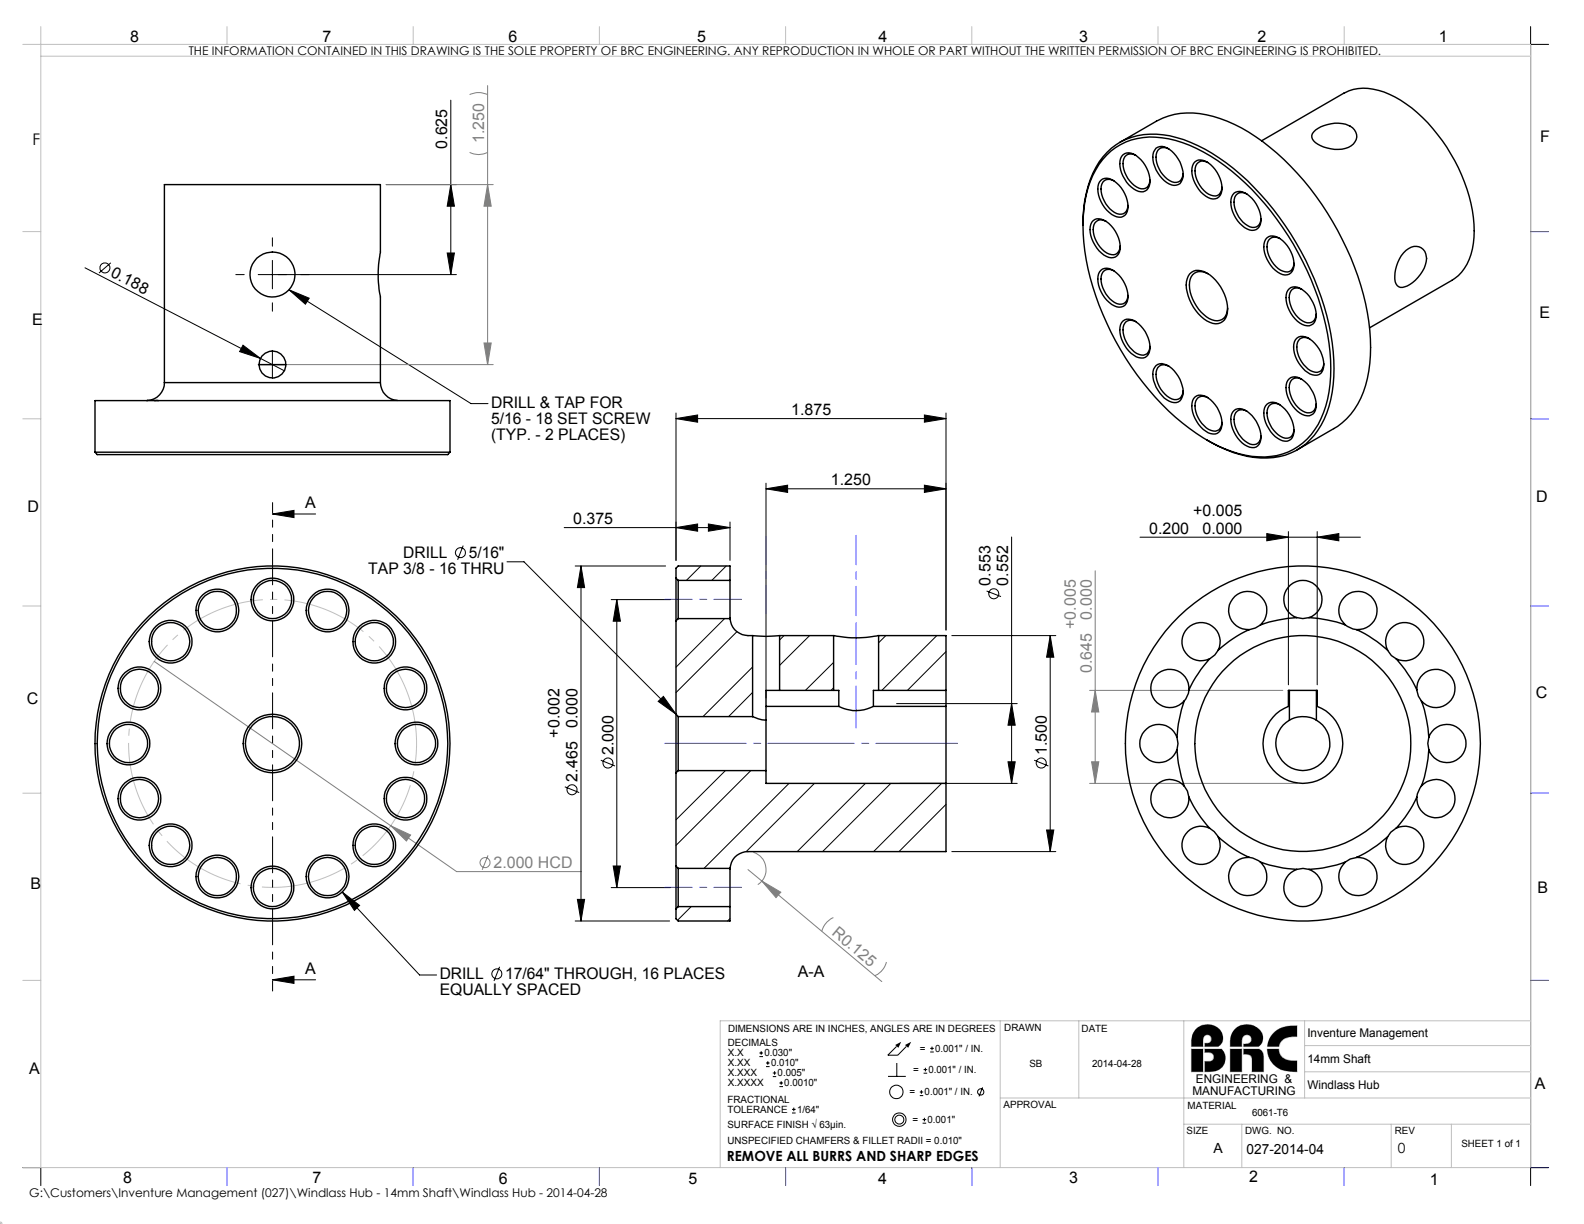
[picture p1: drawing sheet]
<svg xmlns="http://www.w3.org/2000/svg" width="279mm" height="216mm" viewBox="0 0 279 216" stroke-linecap="round" stroke-linejoin="round" font-family="sans-serif">
<path d="M72.4 123.7a25.4 25.4 0 0 0-42.6-10.2 25.4 25.4 0 0 0 11.6 42.1 25.4 25.4 0 0 0 31.3-30.5l-.3-1.4" fill="none" stroke="#c0c0c0" stroke-width=".18" stroke-dasharray="15.2 1.3 1.3 1.3" stroke-dashoffset="4" stroke-linecap="butt"/>
<g fill="none" stroke="#c0c0c0" stroke-width=".18">
<path d="M4 7.8h266v198.2h-266M7.2 4.7v201.3M7.2 9.9h262.8M40 4.7v3.1M72.9 4.7v3.1M105.7 4.7v3.1M138.6 4.7v3.1M171.4 4.7v3.1M204.3 4.7v3.1M237.1 4.7v3.1M4 40.9h3.2M4 73.9h3.2"/>
<path d="M4 106.9h3.2M4 139.9h3.2M4 172.9h3.2M176.4 180.1v25.9M176.4 193.7h93.6M190.3 180.1v13.6M208.8 180.1v25.9M208.8 198.3h61.2M210.1 185h2.1v4.1h-2.1zM211.1 181.4a2.69 2.69 0 0 1 3.1-.5 2.69 2.69 0 0 1 1.5 2.7l-.3 .5-.6 .5h-2.3v-.6h.6l.4-.2 .2-.5-.2-.6-.5-.2-.4 .1-.3 .4-.1 1.6h-2.1v-.9l.3-1.3zM212.5 185h3a2.3 2.3 0 0 1 .6 2.4 2.3 2.3 0 0 1-1.9 1.5l-1.7 .2v-1.9h1l.4-.2 .2-.6-.1-.3-.3-.3-1.2-.2zM217 185h2v4.1h-2z"/>
<path d="M218 181.4a3.1 3.1 0 0 1 4.6 .8l.2 .9-.3 .9-.5 .6h-2.6v-.5a1.44 1.44 0 0 0 1.3-.4v-.7l-.2-.3-.5-.2-.5 .1-.3 .4-.2 1.6h-2v-.9l.2-1.3zM219 198.3v7.7M219.4 185h2.7l.4 .3 .3 .5 .1 .8v2.5h-2.1v-2a1.08 1.08 0 0 0-1.4-1.2zM223.5 185h2.1a1.98 1.98 0 0 0 1.9 2l1.3 .1v2a4.5 4.5 0 0 1-5.2-3.2zM224.8 182.1a4.9 4.9 0 0 1 4-1.2v1.9a5.3 5.3 0 0 0-2.4 .5l-.6 .6-.2 .7h-2l.2-1 .4-.9zM230.1 180.1v13.6M230.1 184.4h39.9M230.1 189.1h39.9M245.4 198.3v7.7M256 198.3v7.7M270 180.1h-143v25.9M-.1 215.9h.6"/>
<path d="M0 215.8v.1M0 215.4v.5M.4 215.5l-.4 .4"/>
</g>
<g fill="none" stroke="#000" stroke-width=".18">
<path d="M79.5 17.7v30.7M270 4.7v204.4M270 7.8h3.2M68.1 32.6h12.4M79.5 32.6l.7 3.8h-1.3zM15 47.2l35.2 18.2M19.5 46.4l-2 1.8M41.6 48.4h1.5M45.5 48.4h35M48 41.9v1.5M48 45.9v5M48 53.4v1.5"/>
<path d="M51 51.1l3.5 1.5-.6 1.1zM51 51.1l32.1 20.1h3M78.9 44.6h1.3l-.7 3.8zM42.9 60.9l3 2.3-3.6-1.2zM45.5 64.3h5.1M48 61.8v5M119.2 73.8l3.8-.6v1.3zM119.2 72.8v26M119.2 73.8h47.7M163.1 73.2l3.8 .6-3.8 .7zM166.9 72.8v38.4M48 90.7l3.9-.7v1.3z"/>
<path d="M48 90.7h7.7M81.7 96.2l-1 2.5M89.4 99.1h3l26.8 26.9M99.5 93.1h29.3M101.5 99.8h15.9M102.5 99.8l.6 3.8h-1.3zM102.5 99.8v62.7M119.2 93.1l3.8-.7v1.3zM125 92.4l3.8 .7-3.8 .6zM128.8 92.1v6.7M135.1 86.2l3.8-.6v1.3zM135.1 85.2v37.9"/>
<path d="M135.1 86.2h31.8M163.1 85.6l3.8 .6-3.8 .7zM178.4 94.7v43.5M201.1 94.8h38.9M223.4 94.1l3.9 .7-3.9 .6zM227.3 93.8v27M232.3 94.8l3.8-.7v1.3zM232.3 93.8v27M107.8 105.8h10.5M108.8 105.8l.6 3.8h-1.2zM108.8 105.8v50.8M167.9 112.1h18.3"/>
<path d="M174 104.2l2.6 1M185.2 112.1l.7 3.8h-1.3zM185.2 112.1v38.1M99.6 138.8l2.6 1M106 134.1l2.5 1M116.1 123.7l.9-.9 2.2 3.2zM158.2 124.1h21.2M158.7 138.2h20.7M177.8 134.4h1.3l-.7 3.8zM178.4 124.1l.7 3.8h-1.3zM182.4 134.1l2.5 1M60.4 157.3l3 2.4-.9 .9z"/>
<path d="M60.4 157.3l13.6 14.7h3M101.8 158.6h1.3l-.6 3.9zM107.8 156.6h10.5M108.2 152.8h1.2l-.6 3.8zM167.9 150.2h18.3M184.6 146.4h1.3l-.7 3.8zM48 172.8l3.9-.6v1.3zM48 172.8h7.7M88.1 170.5l-1 2.5M101.5 162.5h16.6M133.9 186.4h.7M133.9 185.7h.7"/>
<path d="M134.3 185.4v.7M135.1 188.1h.6M135.1 187.5h.6M135.4 187.2v.6M136.3 189.9h.6M136.3 189.3h.6M136.6 188.9v.7M137.5 191.7h.6M137.5 191h.6M137.8 190.7v.6M139.7 196.3h.6M139.7 195.7h.6"/>
<path d="M140 195.4v.6M156.6 189.9h3.2M158.2 184.6l-1.6 1.5h1.8l1.5-1.5M158.2 187.5v2.4M162.2 193.3h.6M162.2 192.6h.6M162.5 192.3v.6M162.7 198.1h.7M162.7 197.5h.7M162.9 189.3h.6M162.9 188.7h.6M163.1 197.2v.6"/>
<path d="M163.2 188.3v.7M164.1 185.6h.6M164.1 184.9h.6M164.4 184.6v.6M173.3 191.8l-.6 1.6M4 206h3.2v3.1M270 206h3.2"/>
<circle cx="18.5" cy="47.3" r=".88"/>
<circle cx="81.2" cy="97.5" r=".87"/>
<circle cx="175.3" cy="104.7" r=".88"/>
<circle cx="100.9" cy="139.3" r=".88"/>
<circle cx="107.2" cy="134.6" r=".89"/>
<circle cx="183.7" cy="134.6" r=".88"/>
<circle cx="87.6" cy="171.8" r=".87"/>
<circle cx="158.1" cy="192.6" r="1.18"/>
<circle cx="158.6" cy="197.5" r="1.18"/>
<circle cx="158.6" cy="197.5" r=".78"/>
<circle cx="173" cy="192.6" r=".55"/>
</g>
<g fill="none" stroke="#00f" stroke-width=".18">
<path d="M270 40.9h3.2M270 73.9h3.2M270 106.9h3.2M270 139.9h3.2M270 172.9h3.2M40 206v3.1M72.9 206v3.1M105.7 206v3.1M138.6 206v3.1M171.4 206v3.1M204.3 206v3.1M237.1 206v3.1"/>
<path d="M270 206h3.2"/>
</g>
<path d="M210.9 181.6l-.6 1-.2 2h2.1v-1.3a.74 .74 0 0 1 .8-.8 .74 .74 0 0 1 .7 .9 .74 .74 0 0 1-.9 .6h-.3v.6h2.3a1.97 1.97 0 0 0-.1-3.4 3.1 3.1 0 0 0-3.8 .4zM210.1 185v4.1h2.1v-4.1zM212.5 185v.6h.8l.5 .2a.79 .79 0 0 1 .2 1 .79 .79 0 0 1-.9 .4h-.6v1.9h.5a2.79 2.79 0 0 0 2.8-1.2 2.31 2.31 0 0 0-.3-2.9zM217.7 181.6l-.6 1.2-.1 1.8h2v-.9a.9 .9 0 0 1 .5-1.1 .9 .9 0 0 1 1.2 .4v.3a.88 .88 0 0 1-1 .8h-.3v.5h2.6a1.98 1.98 0 0 0-.5-3.5 3.1 3.1 0 0 0-3.8 .5zM217 185v4.1h2v-4.1zM219.4 185v.9a1.55 1.55 0 0 1 1.3 .4l.1 .4v2.4h2.1v-2.5a1.48 1.48 0 0 0-.8-1.6zM223.5 185a4.1 4.1 0 0 0 4.4 4l.9 .1v-2h-.2a2.52 2.52 0 0 1-3-1.6v-.5zM224.5 182.4l-.6 .9-.3 1.3h2a2.18 2.18 0 0 1 2.3-1.8h.9v-1.9a5 5 0 0 0-4.3 1.5z" fill-rule="evenodd" fill="#000"/>
<g fill="none" stroke="#808080" stroke-width=".18">
<path d="M82.8 16.7a3.7 3.7 0 0 1 3.2 0M86 15.1v49.2M68.1 32.6h18.9M82.8 26.9a3.4 3.4 0 0 0 3.2 0M86 32.6l.6 3.8h-1.2zM49.1 64.3h37.9M85.4 60.5h1.2l-.6 3.8zM27.2 116.7l41.7 29M193.2 100.7v37.5M192.2 138.2h36.6M192.2 121.8h34.1M192.5 134.4h1.3l-.6 3.8z"/>
<path d="M193.2 121.8l.6 3.8h-1.3zM68.9 145.7l3.5 1.6-.7 1zM68.9 145.7l11.6 8h22.1M86.1 150.9l-1 2.5M131.9 153.4l2.5 2M132.9 150.4a3.2 3.2 0 0 1 2.2 2.5 3.2 3.2 0 0 1-1.4 3.1M134.4 155.4l3.3 2-.8 .9zM134.4 155.4l21.1 17.7M147 161.9a3.7 3.7 0 0 0-2 2.4M156.4 169.7a3.7 3.7 0 0 1-2.1 2.4"/>
<circle cx="85.6" cy="152.1" r=".88"/>
</g>
<g fill="#000">
<path d="M51 51.1l3.5 1.5-.6 1.1z"/>
<path d="M48 90.7l3.9-.7v1.3zM48 172.8l3.9-.6v1.3zM60.4 157.3l3 2.4-.9 .9zM116.1 123.7l.9-.9 2.2 3.2z"/>
<path d="M157.9 184.3l.6 .5 .5-1zM159.6 184.3l.6 .5 .5-1z"/>
</g>
<path d="M48.1 88.7v86.1" fill="none" stroke="#000" stroke-width=".18" stroke-dasharray="6.3 1.3 1.3 1.3 1.3 1.3" stroke-dashoffset="4.5"/>
<path d="M168.9 131.1h-51.6" fill="none" stroke="#00f" stroke-width=".18" stroke-dasharray="15.2 1.3 1.3 1.3" stroke-dashoffset=".9"/>
<path d="M135.1 94.6v13.6M130.8 105.7h-13.5M130.8 156.5h-13.5" fill="none" stroke="#00f" stroke-width=".18" stroke-dasharray="15.2 1.3 1.3 1.3" stroke-dashoffset="10.4"/>
<path d="M151 109.8v18.6" fill="none" stroke="#00f" stroke-width=".18" stroke-dasharray="15.2 1.3 1.3 1.3" stroke-dashoffset="7.9"/>
<path d="M151 94.4v14.2" fill="none" stroke="#00f" stroke-width=".18" stroke-dasharray="15.2 1.3 1.3 1.3" stroke-dashoffset="10.1"/>
<path d="M68.9 145.7l3.5 1.6-.7 1z" fill="#808080"/>
<g fill="#000">
<path d="M42.9 60.9l3 2.3-3.6-1.2z"/>
<path d="M78.9 44.6h1.3l-.7 3.8zM79.5 32.6l.7 3.8h-1.3z"/>
<path d="M119.2 73.8l3.8-.6v1.3zM163.1 73.2l3.8 .6-3.8 .7z"/>
<path d="M119.2 93.1l3.8-.7v1.3zM125 92.4l3.8 .7-3.8 .6zM223.4 94.1l3.9 .7-3.9 .6zM232.3 94.8l3.8-.7v1.3z"/>
<path d="M163.1 85.6l3.8 .6-3.8 .7zM135.1 86.2l3.8-.6v1.3z"/>
<path d="M177.8 134.4h1.3l-.7 3.8zM178.4 124.1l.7 3.8h-1.3zM184.6 146.4h1.3l-.7 3.8zM185.2 112.1l.7 3.8h-1.3zM101.8 158.6h1.3l-.6 3.9zM102.5 99.8l.6 3.8h-1.3z"/>
<path d="M108.2 152.8h1.2l-.6 3.8zM108.8 105.8l.6 3.8h-1.2z"/>
</g>
<g fill="#808080">
<path d="M134.4 155.4l3.3 2-.8 .9z"/>
<path d="M85.4 60.5h1.2l-.6 3.8zM86 32.6l.6 3.8h-1.2zM192.5 134.4h1.3l-.6 3.8zM193.2 121.8l.6 3.8h-1.3z"/>
</g>
<g fill="none" stroke="#000" stroke-width=".25">
<path d="M191 39.8a20.4 20.4 0 0 1 2.9-11.3 11.3 11.3 0 0 1 11.2-4.7 26.5 26.5 0 0 1 13.7 7 51 51 0 0 1 16.2 29.7 24.7 24.7 0 0 1-1.4 13.4 11.2 11.2 0 0 1-12.4 6.8 22.4 22.4 0 0 1-8.3-3.1M192.8 38.9a1.9 1.9 0 0 1 2.4 .2 5.5 5.5 0 0 1 2.2 5.4 1.66 1.66 0 0 1-2.7 .5 5.6 5.6 0 0 1-2.3-5.4zM194.2 31.8a1.82 1.82 0 0 1 2.3 .1 5.5 5.5 0 0 1 2.3 5.4 1.49 1.49 0 0 1-2.3 .8 5.4 5.4 0 0 1-2.7-5.7zM195.1 39a1.45 1.45 0 0 0-1.6 0 1.45 1.45 0 0 0-.7 1.5 4.9 4.9 0 0 0 3.2 4.4 1.33 1.33 0 0 0 1.6-1.5M195.2 27.3a11 11 0 0 1 9.8-3 26 26 0 0 1 13.4 6.9 50.3 50.3 0 0 1 16.2 30.9 21.2 21.2 0 0 1-2.7 13.7 11 11 0 0 1-11.1 4.7 25 25 0 0 1-12.2-5.9 49.9 49.9 0 0 1-17.4-31.9 21.3 21.3 0 0 1 2.7-13.7zM196.5 31.9a1.43 1.43 0 0 0-1.7-.1 1.43 1.43 0 0 0-.6 1.5 4.9 4.9 0 0 0 3.2 4.5 1.38 1.38 0 0 0 1.6-1.6M197.5 25.1l6.5-3.7a12.7 12.7 0 0 1 10-.9 33 33 0 0 1 14.8 10.1 51.9 51.9 0 0 1 12.6 26.1 24.8 24.8 0 0 1-1.4 13.5 11.8 11.8 0 0 1-4.7 5.4l-6.5 3.7M198.1 27.3a1.97 1.97 0 0 1 2.7 .5 5.3 5.3 0 0 1 1.9 5 1.49 1.49 0 0 1-2.3 .8 5.4 5.4 0 0 1-2.7-5.7zM200.3 27.4a1.43 1.43 0 0 0-1.6-.1 1.43 1.43 0 0 0-.6 1.6 4.9 4.9 0 0 0 3.2 4.4 1.35 1.35 0 0 0 1.5-1.6M203.9 26.1a2.09 2.09 0 0 1 2.8 .6 5.7 5.7 0 0 1 2 4.6 1.56 1.56 0 0 1-2.5 1.2 5.4 5.4 0 0 1-2.7-5.7zM206.2 26.3a1.43 1.43 0 0 0-1.7-.1 1.43 1.43 0 0 0-.6 1.5 4.9 4.9 0 0 0 3.2 4.5 1.35 1.35 0 0 0 1.6-1.6M210.8 28.5a2.07 2.07 0 0 1 2.7 .5 5.4 5.4 0 0 1 1.9 5.1 1.64 1.64 0 0 1-2.7 .5 5.6 5.6 0 0 1-2.3-5.4z"/>
<path d="M213 28.6a1.45 1.45 0 0 0-1.6 0 1.45 1.45 0 0 0-.6 1.5 4.9 4.9 0 0 0 3.2 4.4 1.31 1.31 0 0 0 1.5-1.5M217.7 34.1a1.9 1.9 0 0 1 2.3 .2 5.5 5.5 0 0 1 2.3 5.4 1.66 1.66 0 0 1-2.8 .4 5.5 5.5 0 0 1-2.3-5.4zM219.9 34.2a1.43 1.43 0 0 0-1.6 0 1.43 1.43 0 0 0-.6 1.5 4.9 4.9 0 0 0 3.2 4.4 1.38 1.38 0 0 0 1.5-1.5M222.5 24.8l14.5-8.4a8.7 8.7 0 0 1 8.1 .3 25.6 25.6 0 0 1 10.8 10.5 25.8 25.8 0 0 1 4 15.7 8.6 8.6 0 0 1-3.8 6.6l-14.5 8.3M231.7 23.2a6.1 6.1 0 0 1 6.5-.9 1.99 1.99 0 0 1 1.1 1.9 1.99 1.99 0 0 1-1.5 1.8 6.3 6.3 0 0 1-6.1-1.2 1.09 1.09 0 0 1 0-1.6zM194.2 47.7a1.82 1.82 0 0 1 2.3 .1 5.5 5.5 0 0 1 2.3 5.4 1.66 1.66 0 0 1-2.7 .5 5.5 5.5 0 0 1-2.3-5.4zM196.5 47.8a1.43 1.43 0 0 0-1.7-.1 1.43 1.43 0 0 0-.6 1.5 4.9 4.9 0 0 0 3.2 4.5 1.38 1.38 0 0 0 1.6-1.6M198.1 56.6a2.07 2.07 0 0 1 2.7 .5 5.4 5.4 0 0 1 1.9 5.1 1.61 1.61 0 0 1-2.7 .5 5.5 5.5 0 0 1-2.3-5.4zM200.3 56.7a1.45 1.45 0 0 0-1.6 0 1.45 1.45 0 0 0-.6 1.5 4.9 4.9 0 0 0 3.2 4.4 1.31 1.31 0 0 0 1.5-1.5M209.8 48.3a2.2 2.2 0 0 1 3.1-.1 7.6 7.6 0 0 1 3.5 7.4 2.02 2.02 0 0 1-3 1.3 7.8 7.8 0 0 1-4.1-7.2zM213 48.3a2.05 2.05 0 0 0-2.3-.1 2.05 2.05 0 0 0-.9 2.1 7.3 7.3 0 0 0 4 6.1 1.95 1.95 0 0 0 2.7-2.1M223.5 41.9a2.07 2.07 0 0 1 2.7 .5 5.4 5.4 0 0 1 1.9 5.1 1.64 1.64 0 0 1-2.7 .5 5.6 5.6 0 0 1-2.3-5.4z"/>
<path d="M225.7 42.1a1.45 1.45 0 0 0-1.6-.1 1.45 1.45 0 0 0-.6 1.5 4.9 4.9 0 0 0 3.2 4.4 1.31 1.31 0 0 0 1.5-1.5M227.4 50.9a1.78 1.78 0 0 1 2.3 .2 5.6 5.6 0 0 1 2.3 5.4 1.54 1.54 0 0 1-2.3 .7 5.5 5.5 0 0 1-2.7-5.6zM228.7 59.7a2.08 2.08 0 0 1 2.8 .4 5.4 5.4 0 0 1 1.9 5.1 1.61 1.61 0 0 1-2.8 .5 5.5 5.5 0 0 1-2.3-5.4zM229.6 51a1.41 1.41 0 0 0-1.6 0 1.41 1.41 0 0 0-.6 1.5 4.9 4.9 0 0 0 3.2 4.4 1.38 1.38 0 0 0 1.6-1.5M231 59.8a1.45 1.45 0 0 0-1.6-.1 1.45 1.45 0 0 0-.7 1.5 4.9 4.9 0 0 0 3.3 4.5 1.31 1.31 0 0 0 1.5-1.6M248 44.2a2.07 2.07 0 0 1 2.6-.5 2.07 2.07 0 0 1 1 2.4 6.2 6.2 0 0 1-4.2 4.6 1.29 1.29 0 0 1-1.4-1.5 6.8 6.8 0 0 1 2-5zM16.8 79.8v-9.1h62.6v9.1M16.8 79.8h62.6M16.8 79.8l.3 .4h61.9l.4-.4M27.3 70.7h.6M29 67.5a3.2 3.2 0 0 1-3.1 3.2M29 67.5v-34.9h38.1v11.9a20.5 20.5 0 0 0 0 7.9v15.1"/>
<path d="M29 67.5h38.1M45.6 64.3h4.8M67.1 67.5a3.2 3.2 0 0 0 3 3.1M203.9 64.5a2.42 2.42 0 0 1 3.2 .9 5.9 5.9 0 0 1 1.6 4.2 1.53 1.53 0 0 1-2.5 1.2 5.4 5.4 0 0 1-2.7-5.7zM206.2 64.6a1.43 1.43 0 0 0-1.7-.1 1.43 1.43 0 0 0-.6 1.5 4.9 4.9 0 0 0 3.2 4.5 1.34 1.34 0 0 0 1.6-1.5M210.8 70a2.07 2.07 0 0 1 2.7 .5 5.4 5.4 0 0 1 1.9 5.1 1.61 1.61 0 0 1-2.7 .5 5.5 5.5 0 0 1-2.3-5.4zM213 70.1a1.45 1.45 0 0 0-1.6 0 1.45 1.45 0 0 0-.6 1.5 4.9 4.9 0 0 0 3.2 4.4 1.31 1.31 0 0 0 1.5-1.5M217.7 72.4a1.82 1.82 0 0 1 2.3 .2 5.6 5.6 0 0 1 2.3 5.4 1.45 1.45 0 0 1-2.3 .7 5.4 5.4 0 0 1-2.8-5.6zM219.9 72.5a1.43 1.43 0 0 0-1.6 0 1.43 1.43 0 0 0-.6 1.5 4.9 4.9 0 0 0 3.2 4.4 1.38 1.38 0 0 0 1.5-1.5M223.5 71.3a1.97 1.97 0 0 1 2.7 .5 5.3 5.3 0 0 1 1.9 5 1.49 1.49 0 0 1-2.3 .8 5.4 5.4 0 0 1-2.7-5.7zM225.7 71.4a1.43 1.43 0 0 0-1.6-.1 1.43 1.43 0 0 0-.6 1.5 4.9 4.9 0 0 0 3.2 4.5 1.34 1.34 0 0 0 1.5-1.5M227.4 66.8a1.78 1.78 0 0 1 2.3 .2 5.5 5.5 0 0 1 2.3 5.4 1.54 1.54 0 0 1-2.3 .7 5.5 5.5 0 0 1-2.7-5.6z"/>
<path d="M229.6 66.9a1.41 1.41 0 0 0-1.6 0 1.41 1.41 0 0 0-.6 1.5 4.9 4.9 0 0 0 3.2 4.4 1.39 1.39 0 0 0 1.6-1.5M119.2 102v7.5M119.2 102v-1.8l.4-.4h9.2v2.6M119.2 109.5v16.5M119.2 102l.4 .4M119.6 102.4v6.7M119.6 109.1l-.4 .4M119.6 109.1h9.2M119.6 102.4h9.2M128.8 109.1a3.3 3.3 0 0 0 4 3M128.8 102.4v6.7M132.8 112.1a19.9 19.9 0 0 0 4.7 0"/>
<path d="M132.8 112.1v14.3M137.5 112.1h9.5M137.5 112.1v9.7M147 112.1a20.5 20.5 0 0 0 8 0M147 112.1v9.7M155 112.1h11.9v12.5M155 112.1v9.7M213.4 116.2a23.5 23.5 0 0 0-3.7 5.5M214.9 114.7l-.6 .8-.9 .7M214.9 114.7a3.4 3.4 0 0 0-2.5-4.8 3.4 3.4 0 0 0-3.9 3.8 3.4 3.4 0 0 0 4.9 2.5M220.3 111.1a21.7 21.7 0 0 0-5.4 3.6M222.3 110.2l-.9 .6-1.1 .3"/>
<path d="M222.3 110.2a3.4 3.4 0 0 0-.4-5.4 3.4 3.4 0 0 0-5.1 2.1 3.4 3.4 0 0 0 3.5 4.2M228.7 108.9a23.3 23.3 0 0 0-6.4 1.3M228.7 108.9l1.1 .2 1.1-.2M228.7 108.9a3.4 3.4 0 0 1-1.6-5.1 3.4 3.4 0 0 1 5.4 0 3.4 3.4 0 0 1-1.6 5.1M230.9 108.9a23.3 23.3 0 0 1 6.4 1.3M237.3 110.2l1.4 .7 .6 .2M237.3 110.2a3.4 3.4 0 0 1 .5-5.4 3.4 3.4 0 0 1 5 2.1 3.4 3.4 0 0 1-3.5 4.2M239.3 111.1a23.5 23.5 0 0 1 5.5 3.6M244.8 114.7l.6 .9 .9 .6M244.8 114.7a3.4 3.4 0 0 1 2.5-4.8 3.4 3.4 0 0 1 3.8 3.8 3.4 3.4 0 0 1-4.8 2.5M246.3 116.2a23.5 23.5 0 0 1 3.6 5.5M119.2 126v10.3"/>
<path d="M119.2 136.3v16.5M119.2 126l.4 .4M119.6 126.4v9.5M119.6 135.9h15.5M119.6 126.4h13.2M119.6 135.9l-.4 .4M132.8 126.4l.9 .4 1.4 .2M135.1 127v8.9M135.1 135.9v2.3h31.8M135.1 124.6h12.9M137.5 121.8h-2.4v5.2M137.5 121.8h9.5"/>
<path d="M147 121.8h1v2.8M148 124.6a6.5 6.5 0 0 0 6.1 0M154.1 124.6h12.8M155 121.8h-.9v2.8M155 121.8h11.9M166.9 124.6v13.6M166.9 138.2v12h-35a3.1 3.1 0 0 0-3.1 3M207.6 132.2a25.1 25.1 0 0 0 1.3 6.4M207.6 130.1l.2 1.1-.2 1M207.6 130.1a3.4 3.4 0 0 0-5.2-1.7 3.4 3.4 0 0 0 0 5.5 3.4 3.4 0 0 0 5.2-1.7M208.9 123.6a25.1 25.1 0 0 0-1.3 6.5M208.9 138.6l.5 .9 .3 1.1"/>
<path d="M208.9 138.6a3.4 3.4 0 0 0-5.4 .6 3.4 3.4 0 0 0 2.1 5 3.4 3.4 0 0 0 4.1-3.6M209.7 121.7l-.1 .6-.7 1.3M209.7 121.7a3.4 3.4 0 0 0-4.1-3.6 3.4 3.4 0 0 0-2.1 5 3.4 3.4 0 0 0 5.4 .5M227.3 121.8h5v2.8a7 7 0 0 1 3.1 10.8 7 7 0 0 1-11.2 0 7 7 0 0 1 3.1-10.8zM227.4 127a4.8 4.8 0 0 1 4.8 0M227.4 127a4.8 4.8 0 0 0-1.2 7.2 4.8 4.8 0 0 0 7.3 0 4.8 4.8 0 0 0-1.3-7.2M227.4 121.8v5.2M232.2 121.8v5.2M249.9 121.7l.3 1.1 .5 .8M249.9 121.7a3.4 3.4 0 0 1 4.2-3.5 3.4 3.4 0 0 1 2.1 5 3.4 3.4 0 0 1-5.5 .4M250.7 123.6a23.3 23.3 0 0 1 1.3 6.5M250.7 138.6l-.7 1.4-.1 .6"/>
<path d="M250.7 138.6a3.4 3.4 0 0 1 5.5 .5 3.4 3.4 0 0 1-2.1 5 3.4 3.4 0 0 1-4.2-3.5M252 130.1l-.2 1 .2 1.1M252 132.2a23.3 23.3 0 0 1-1.3 6.4M252 130.1a3.4 3.4 0 0 1 5.2-1.7 3.4 3.4 0 0 1 0 5.5 3.4 3.4 0 0 1-5.2-1.7M119.2 152.8v7.5M119.2 152.8l.4 .4M119.6 153.2v6.7M119.6 153.2h9.2M119.6 159.9h9.2M119.6 159.9l-.4 .4M128.8 153.2v6.7M128.8 159.9v2.6h-9.2l-.4-.4v-1.8"/>
<path d="M209.7 140.6a21.7 21.7 0 0 0 3.7 5.5M213.4 146.1l.8 .6 .7 .9M213.4 146.1a3.4 3.4 0 0 0-4.9 2.5 3.4 3.4 0 0 0 3.9 3.8 3.4 3.4 0 0 0 2.5-4.8M214.9 147.6a21.7 21.7 0 0 0 5.4 3.6M220.3 151.2l.6 .1 1.4 .7M220.3 151.2a3.4 3.4 0 0 0-3.5 4.2 3.4 3.4 0 0 0 5.1 2.1 3.4 3.4 0 0 0 .4-5.5M222.3 152a23.3 23.3 0 0 0 6.4 1.4M228.7 153.4l1.1-.2 1.1 .2M228.7 153.4a3.4 3.4 0 0 0-1.6 5.1 3.4 3.4 0 0 0 5.4 0 3.4 3.4 0 0 0-1.6-5.1M237.3 152a23.3 23.3 0 0 1-6.4 1.4M239.3 151.2l-1.1 .3-.9 .5M239.3 151.2a3.4 3.4 0 0 1 3.5 4.2 3.4 3.4 0 0 1-5 2.1 3.4 3.4 0 0 1-.5-5.5"/>
<path d="M244.8 147.6a23.5 23.5 0 0 1-5.5 3.6M246.3 146.1l-1 .7-.5 .8M246.3 146.1a3.4 3.4 0 0 1 4.8 2.5 3.4 3.4 0 0 1-3.8 3.8 3.4 3.4 0 0 1-2.5-4.8M249.9 140.6a21.7 21.7 0 0 1-3.6 5.5"/>
<circle cx="48" cy="48.4" r="4"/>
<circle cx="48.1" cy="64.3" r="2.38"/>
<circle cx="30.1" cy="113.2" r="3.8"/>
<circle cx="30.1" cy="113.2" r="3.4"/>
<circle cx="38.3" cy="107.7" r="3.4"/>
<circle cx="38.3" cy="107.7" r="3.8"/>
<circle cx="48" cy="105.8" r="3.8"/>
<circle cx="48.1" cy="105.7" r="3.4"/>
<circle cx="57.8" cy="107.7" r="3.4"/>
<circle cx="57.8" cy="107.7" r="3.8"/>
<circle cx="66" cy="113.2" r="3.4"/>
<circle cx="66" cy="113.2" r="3.8"/>
<circle cx="22.6" cy="131.2" r="3.8"/>
<circle cx="22.7" cy="131.1" r="3.4"/>
<circle cx="24.6" cy="121.4" r="3.8"/>
<circle cx="24.6" cy="121.4" r="3.4"/>
<circle cx="48.1" cy="131.2" r="31.3"/>
<circle cx="48.1" cy="131.1" r="30.9"/>
<circle cx="48.1" cy="131.2" r="4.8"/>
<circle cx="48.1" cy="131.1" r="5.2"/>
<circle cx="71.5" cy="121.4" r="3.4"/>
<circle cx="71.5" cy="121.4" r="3.8"/>
<circle cx="73.4" cy="131.2" r="3.8"/>
<circle cx="73.5" cy="131.1" r="3.4"/>
<circle cx="229.8" cy="131.1" r="19.1"/>
<circle cx="229.8" cy="131.1" r="31.3"/>
<circle cx="24.6" cy="140.9" r="3.8"/>
<circle cx="24.6" cy="140.9" r="3.4"/>
<circle cx="30.1" cy="149.1" r="3.8"/>
<circle cx="30.1" cy="149.1" r="3.4"/>
<circle cx="38.3" cy="154.6" r="3.8"/>
<circle cx="38.3" cy="154.6" r="3.4"/>
<circle cx="48" cy="156.6" r="3.8"/>
<circle cx="48.1" cy="156.5" r="3.4"/>
<circle cx="57.8" cy="154.6" r="3.8"/>
<circle cx="57.8" cy="154.6" r="3.4"/>
<circle cx="66" cy="149.1" r="3.4"/>
<circle cx="66" cy="149.1" r="3.8"/>
<circle cx="71.5" cy="140.9" r="3.4"/>
<circle cx="71.5" cy="140.9" r="3.8"/>
</g>
<g fill="none" stroke="#000" stroke-width=".18">
<path d="M123.6 99.8l-2.5 2.6M128.1 99.8l-2.5 2.6M127.8 109.1l-8.6 8.6M130 111.4l-10.8 10.8M132.8 117.7l-8.8 8.7M138.3 112.1l-.8 .8M142.8 112.1l-5.3 5.3M147 116.8l-4.9 5M156.2 112.1l-1.2 1.3M165.2 112.1l-9.7 9.7M166.9 114.9l-6.8 6.9M128 135.9l-8.8 8.7"/>
<path d="M132.4 135.9l-13.2 13.2M132.8 122.1l-4.3 4.3M139.2 138.2l-15 15M143.7 138.2l-12.1 12M147 121.3l-.4 .5M152.6 138.2l-12 12M157.1 138.2l-12 12M166.1 138.2l-12 12M121.9 159.9l-2.4 2.4M128.8 153l-.1 .2M166.9 141.9l-8.3 8.3M128.8 162l-.5 .5"/>
</g>
<g font-size="2.8">
<text x="23" y="7.4">8</text>
<text x="56.9" y="7.4">7</text>
<text x="89.7" y="7.4">6</text>
<text x="122.9" y="7.4">5</text>
<text x="155" y="7.4">4</text>
<text x="190.4" y="7.4">3</text>
<text x="221.8" y="7.4">2</text>
<text x="253.8" y="7.4">1</text>
<text x="5.7" y="25.7">F</text>
<text x="78.9" y="26.2" transform="rotate(-90 78.9 26.2)">0.625</text>
<text x="271.6" y="25.1">F</text>
<text x="19.4" y="48.7" transform="rotate(27 19.4 48.7)">0.188</text>
<text x="5.7" y="57.4">E</text>
<text x="271.6" y="56.1">E</text>
<text x="86.6" y="71.9">DRILL &amp; TAP FOR</text>
<text x="86.6" y="74.7">5/16 - 18 SET SCREW</text>
<text x="86.6" y="77.6">(TYP. - 2 PLACES)</text>
<text x="139.6" y="73.2">1.875</text>
<text x="53.8" y="89.7">A</text>
<text x="146.6" y="85.6">1.250</text>
<text x="271" y="88.6">D</text>
<text x="4.8" y="90.4">D</text>
<text x="101.1" y="92.4">0.375</text>
<text x="202.7" y="94.1">0.200</text>
<text x="210.5" y="91">+0.005</text>
<text x="212.1" y="94.1">0.000</text>
<text x="65" y="101.2">TAP 3/8 - 16 THRU</text>
<text x="71.1" y="98.4">DRILL</text>
<text x="82.7" y="98.4">5/16&quot;</text>
<text x="174.7" y="103.3" transform="rotate(-90 174.7 103.3)">0.553</text>
<text x="177.8" y="103.3" transform="rotate(-90 177.8 103.3)">0.552</text>
<text x="4.7" y="124.2">C</text>
<text x="270.9" y="123.1">C</text>
<text x="98.7" y="130.1" transform="rotate(-90 98.7 130.1)">+0.002</text>
<text x="101.9" y="128.4" transform="rotate(-90 101.9 128.4)">0.000</text>
<text x="101.9" y="137.9" transform="rotate(-90 101.9 137.9)">2.465</text>
<text x="108.2" y="133.2" transform="rotate(-90 108.2 133.2)">2.000</text>
<text x="184.6" y="133.2" transform="rotate(-90 184.6 133.2)">1.500</text>
<text x="5.4" y="156.7">B</text>
<text x="271.2" y="157.6">B</text>
<text x="53.8" y="171.8">A</text>
<text x="77.6" y="172.7">DRILL</text>
<text x="89.1" y="172.7">17/64&quot; THROUGH, 16 PLACES</text>
<text x="140.7" y="172.3">A-A</text>
<text x="77.6" y="175.5">EQUALLY SPACED</text>
<text x="5.2" y="189.4">A</text>
<text x="270.8" y="192.2">A</text>
<text x="21.7" y="208.7">8</text>
<text x="55.1" y="208.7">7</text>
<text x="88" y="208.9">6</text>
<text x="121.5" y="208.9">5</text>
<text x="154.9" y="208.8">4</text>
<text x="188.6" y="208.7">3</text>
<text x="220.3" y="208.5">2</text>
<text x="252.2" y="209">1</text>
</g>
<g font-size="2.8" fill="#808080">
<text x="85.4" y="25.3" transform="rotate(-90 85.4 25.3)">1.250</text>
<text x="189.8" y="110.9" transform="rotate(-90 189.8 110.9)">+0.005</text>
<text x="192.6" y="109.3" transform="rotate(-90 192.6 109.3)">0.000</text>
<text x="192.6" y="118.8" transform="rotate(-90 192.6 118.8)">0.645</text>
<text x="87" y="153.1">2.000 HCD</text>
<text x="146.6" y="164.8" transform="rotate(40 146.6 164.8)">R0.125</text>
</g>
<g font-size="2.5">
<text x="214.1" y="203.3">A</text>
<text x="219.9" y="203.5">027-2014-04</text>
<text x="246.6" y="203.3">0</text>
<text x="128.2" y="204.8">REMOVE ALL BURRS AND SHARP EDGES</text>
</g>
<g font-size="2.1">
<text x="33.3" y="9.6">THE INFORMATION CONTAINED IN THIS DRAWING IS THE SOLE PROPERTY OF BRC ENGINEERING. ANY REPRODUCTION IN WHOLE OR PART WITHOUT THE WRITTEN PERMISSION OF BRC ENGINEERING IS PROHIBITED.</text>
<text x="230.6" y="183">Inventure Management</text>
<text x="211" y="191.1">ENGINEERING &amp;</text>
<text x="230.6" y="187.5">14mm Shaft</text>
<text x="210.3" y="193.2">MANUFACTURING</text>
<text x="230.6" y="192">Windlass Hub</text>
<text x="5.2" y="211.1">G:\Customers\Inventure Management (027)\Windlass Hub - 14mm Shaft\Windlass Hub - 2014-04-28</text>
</g>
<g font-size="1.8">
<text x="128.4" y="184.5">DECIMALS</text>
<text x="128.4" y="182">DIMENSIONS ARE IN INCHES, ANGLES ARE IN DEGREES</text>
<text x="162.3" y="185.5">=</text>
<text x="164.9" y="185.5">0.001&quot; / IN.</text>
<text x="177.1" y="181.9">DRAWN</text>
<text x="190.8" y="181.9">DATE</text>
<text x="128.4" y="189.8">X.XXX</text>
<text x="128.4" y="191.6">X.XXXX</text>
<text x="128.4" y="186.3">X.X</text>
<text x="128.4" y="188.1">X.XX</text>
<text x="134.8" y="186.3">0.030&quot;</text>
<text x="136" y="188.1">0.010&quot;</text>
<text x="137.2" y="189.8">0.005&quot;</text>
<text x="138.3" y="191.6">0.0010&quot;</text>
<text x="161.1" y="189.3">=</text>
<text x="163.8" y="189.3">0.001&quot; / IN.</text>
<text x="181.6" y="188.1">SB</text>
<text x="192.6" y="188.1">2014-04-28</text>
<text x="128.3" y="194.5">FRACTIONAL</text>
<text x="128.3" y="196.3">TOLERANCE</text>
<text x="140.6" y="196.3">1/64&quot;</text>
<text x="160.4" y="193.2">=</text>
<text x="163.1" y="193.2">0.001&quot; / IN.</text>
<text x="177" y="195.4">APPROVAL</text>
<text x="209.5" y="195.5">MATERIAL</text>
<text x="220.8" y="196.8">6061-T6</text>
<text x="128.3" y="199">SURFACE FINISH √ 63µin.</text>
<text x="128.3" y="201.7">UNSPECIFIED CHAMFERS &amp; FILLET RADII = 0.010&quot;</text>
<text x="160.9" y="198.1">=</text>
<text x="163.6" y="198.1">0.001&quot;</text>
<text x="209.3" y="200.1">SIZE</text>
<text x="219.6" y="200">DWG. NO.</text>
<text x="246" y="200.1">REV</text>
<text x="257.8" y="202.4">SHEET 1 of 1</text>
</g>
</svg>
